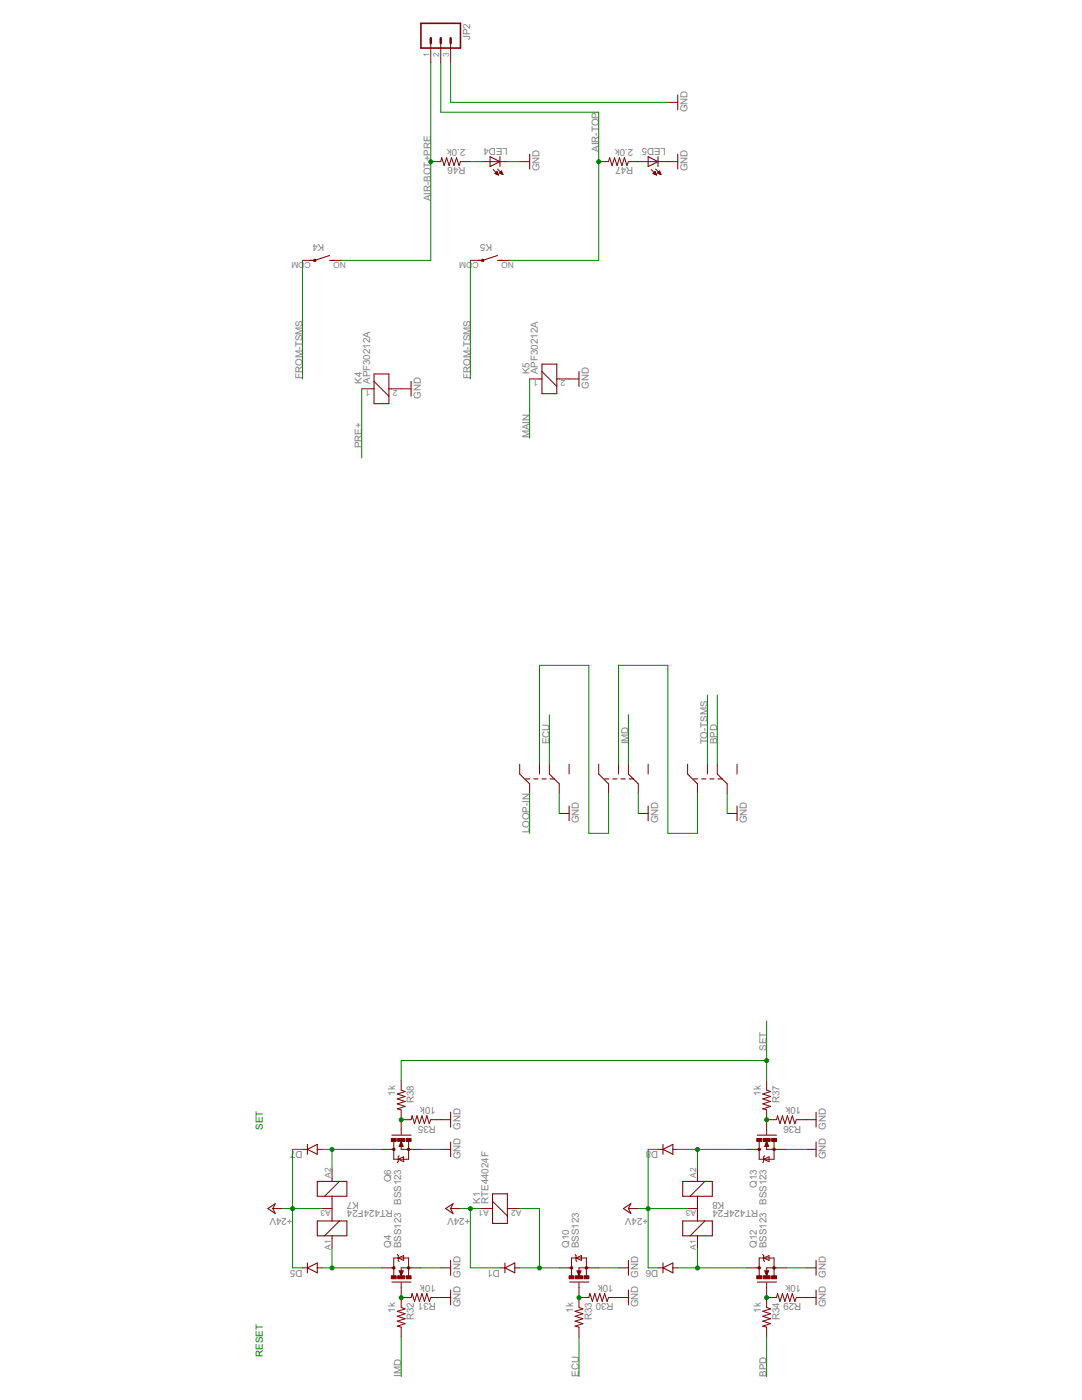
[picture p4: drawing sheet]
<svg xmlns="http://www.w3.org/2000/svg" width="216mm" height="279mm" viewBox="0 0 216 279" stroke-linecap="round" stroke-linejoin="round" font-family="sans-serif">
<g fill="none" stroke="#800000" stroke-width=".21">
<path d="M135.2 18.9v3M97.8 31.3l2 1-2 .9zM99.8 31.3v1.9M105.7 30.8v2.9M129.3 31.3l2 1-2 .9zM131.3 31.3v1.9M135.2 30.8v2.9M65.8 51l-3 1h-1M65.8 52h1M99.3 51l-3 1h-1M99.3 52h.9M74.6 74.6h3v6h-3z"/>
<path d="M82 76.1v3M108.1 72.7h3v5.9h-3zM115.5 74.1v3M103.7 154.5l2 1.9M104.9 155.4h.8M106.5 155.4h.9M108.1 155.4h.9M109.6 154.5l2 1.9M109.7 155.4h.9M119.5 154.5l1.9 1.9M120.6 155.4h.9M122.3 155.4h.8"/>
<path d="M123.9 155.4h.9M125.4 154.5l2 1.9M125.5 155.4h.9M137.2 154.5l2 1.9M138.4 155.4h.8M140 155.4h.9M141.6 155.4h.9M143.1 154.5l2 1.9M143.3 155.4h.8M113.6 160.9v2.9M129.3 160.9v2.9M147.1 160.9v2.9"/>
<path d="M61.3 228.4v2M61.3 229.4l2-1v2zM63.3 235.8h5.9v2.9h-5.9zM66.3 239.2v4M78.2 226.5h3.8M89.9 222v2.9M89.9 227.9v3M98.3 238.3h2.9v5.9h-2.9zM132.3 228.4v2M132.3 229.4l2-1v2zM136.2 235.8h5.9v2.9h-5.9zM139.2 239.2v4"/>
<path d="M151.1 226.5h3.8M162.8 222v2.9M162.8 227.9v3M53.4 241.2l1.5-1-.5 1 .5 1zM61.3 253l2-.9v1.9zM61.3 252.1v1.9M63.3 243.7h5.9v2.9h-5.9zM78.2 255.9h3.8M88.9 241.2l1.5-1-.5 1 .5 1zM89.9 251.5v3M89.9 257.5v2.9M100.8 253l1.9-.9v1.9z"/>
<path d="M100.8 252.1v1.9M113.7 255.9h3.8M124.4 241.2l1.5-1-.5 1 .5 1zM125.4 251.5v3M125.4 257.5v2.9M132.3 253l2-.9v1.9zM132.3 252.1v1.9M136.2 243.7h5.9v2.9h-5.9zM151.1 255.9h3.8M162.8 251.5v3M162.8 257.5v2.9"/>
</g>
<g fill="none" stroke="#800000" stroke-width=".2">
<path d="M86 8.6v4M87.9 8.6v4M89.9 8.6v4M86 32.3h1.9l.2-.8 .5 1.5 .5-1.5 .5 1.5 .5-1.5 .5 1.5 .5-1.5 .5 1.5 .3-.7h2M95.8 32.3h5.9M98.4 33.8l1.1 1.1M98.8 34.6l.7 .3M98.8 34.6l.4-.4 .3 .7M98.8 34.6h.1M98.9 34.5v.2M99 34.4v.3M99.1 34.3v.5"/>
<path d="M99.2 34.3v.5M99.3 33.7l1.1 1.1M99.3 34.5v.3M99.4 34.7v.2M99.7 34.5h.1M99.8 34.4v.2M99.9 34.3v.3M100 34.2v.5M100.1 34.1l.3 .7-.7-.3zM100.1 34.2v.5M100.2 34.4v.3M100.2 34.6v.2"/>
<path d="M100.4 34.8h.1M103.7 32.3h2M119.5 32.3h1.9l.2-.8 .5 1.5 .5-1.5 .5 1.5 .5-1.5 .5 1.5 .5-1.5 .5 1.5 .3-.7h9.8M129.9 33.8l1.1 1.1M130.4 34.6h.1M130.5 34.5v.2M130.5 34.4v.3M130.6 34.3v.5M130.7 34.2l-.4 .4 .7 .3M130.7 34.2l.3 .7M130.7 34.2v.6M130.8 34.4v.4"/>
<path d="M130.8 33.7l1.1 1.1M130.9 34.6v.3M131 34.8v.1M131.2 34.5h.1M131.3 34.4v.2M131.4 34.3v.3M131.5 34.2v.4M131.6 34.1v.6M131.6 34.1l-.4 .4 .7 .3M131.6 34.1l.3 .7M131.7 34.3v.4M131.7 34.5v.3"/>
<path d="M131.8 34.7v.1M133.3 20.4h1.9M60.3 52h2M66.3 52h1.9M93.9 52h1.9M99.8 52h1.9M72.2 77.6h2.4M74.6 76.1l3 3M77.6 77.6h4.4M105.7 75.6h2.4M108.1 74.1l3 3M111.1 75.6h4.4"/>
<path d="M103.7 152.5v2M105.7 156.4v2M107.7 152.5v2M109.6 152.5v2M111.6 156.4v2M113.6 152.5v2M119.5 152.5v2M121.4 156.4v2M123.4 152.5v2M125.4 152.5v2M127.4 156.4v2M129.3 152.5v2"/>
<path d="M137.2 152.5v2M139.2 156.4v2M141.2 152.5v2M143.1 152.5v2M145.1 156.4v2M147.1 152.5v2M111.6 162.3h2M127.4 162.3h1.9M145.1 162.3h2M80.1 215.6v2l.7 .2-1.5 .5 1.5 .5-1.5 .5 1.5 .5-1.5 .5 1.5 .5-1.5 .5 .8 .2v4.9M153 215.6v2l.8 .2-1.6 .5 1.6 .5-1.6 .5 1.6 .5-1.6 .5 1.6 .5-1.6 .5 .8 .2v4.9M60.3 229.4h1"/>
<path d="M63.3 229.4h1M66.3 233.3v2.5M66.3 238.7v.5M67.7 235.8l-2.9 2.9M76.1 229.4h2.5M79.5 231.4l1-.5v.9zM79.7 230.7l-.2 .2v.9l-.2 .2M80.1 228.7v.7h3.9M80.1 227.8l.4 1h-.8zM80.1 223.5h1.9l.2-.8 .5 1.6 .5-1.6 .5 1.6 .5-1.6 .5 1.6 .5-1.6 .5 1.6 .3-.8h3.9M81.5 227.8v3.6h-2.9v-3.6M87.9 229.4h2"/>
<path d="M98.3 239.7l2.9 3M131.3 229.4h1M134.3 229.4h.9M139.2 233.3v2.5M139.2 238.7v.5M140.7 235.8l-3 2.9M149 229.4h2.5M152.4 231.4l1.1-.5v.9zM152.6 230.7l-.2 .2v.9l-.2 .2M153 228.7v.7h3.9M153 227.8l.4 1h-.8zM153 223.5h1.9l.3-.8 .4 1.6 .5-1.6 .5 1.6 .5-1.6 .5 1.6 .5-1.6 .5 1.6 .3-.8h3.9"/>
<path d="M154.5 227.8v3.6h-3v-3.6M160.9 229.4h1.9M54.4 241.2h2M60.3 253h1M63.3 253h1M64.3 241.2h2M66.3 243.2v.5M66.3 246.6v2.5M67.7 243.7l-2.9 2.9M76.1 253h2.5M78.6 254.6v-3.5h2.9v3.5M79.3 250.4l.2 .2v.9l.2 .3"/>
<path d="M79.5 251.1l1-.5v.9zM79.7 253.6h.8l-.4 1zM80.1 256v4.9l.7 .3-1.5 .5 1.5 .5-1.5 .5 1.5 .5-1.5 .5 1.5 .5-1.5 .5 .8 .2v1.9M80.1 259h1.9l.2-.9 .5 1.6 .5-1.6 .5 1.6 .5-1.6 .5 1.6 .5-1.6 .5 1.6 .3-.7h3.9M84 253h-3.9v.7M87.9 253h2M89.9 241.2h2M95.8 241.2h2.5M99.8 253h1M101.2 241.2h2.5M102.7 253h1M111.6 253h2.4"/>
<path d="M114 254.6v-3.5h3v3.5M114.7 250.4l.2 .2v.9l.2 .3M114.9 251.1l1.1-.5v.9zM115.1 253.6h.8l-.4 1zM115.5 256v4.9l.8 .3-1.6 .5 1.6 .5-1.6 .5 1.6 .5-1.6 .5 1.6 .5-1.6 .5 .8 .2v1.9M115.5 259h2l.2-.9 .5 1.6 .5-1.6 .5 1.6 .5-1.6 .5 1.6 .4-1.6 .5 1.6 .3-.7h4M119.5 253h-4v.7M123.4 253h2M125.4 241.2h2M131.3 253h1M134.3 253h.9M137.2 241.2h2"/>
<path d="M139.2 243.2v.5M139.2 246.6v2.5M140.7 243.7l-3 2.9M149 253h2.5M151.5 254.6v-3.5h3v3.5M152.2 250.4l.2 .2v.9l.2 .3M152.4 251.1l1.1-.5v.9zM152.6 253.6h.8l-.4 1zM153 256v4.9l.8 .3-1.6 .5 1.6 .5-1.6 .5 1.6 .5-1.6 .5 1.6 .5-1.6 .5 .8 .2v1.9M153 259h1.9l.3-.9 .4 1.6 .5-1.6 .5 1.6 .5-1.6 .5 1.6 .5-1.6 .5 1.6 .3-.7h3.9M156.9 253h-3.9v.7M160.9 253h1.9"/>
</g>
<path d="M84 4.7h7.9v4.9h-7.9z" fill="none" stroke="#800000" stroke-width=".32"/>
<path d="M86 7.6v1M87.9 7.6v1M89.9 7.6v1" fill="none" stroke="#800000" stroke-width=".49"/>
<g fill="#800000" stroke="#800000" stroke-width=".2">
<path d="M62.6 51.8h.4v.4h-.4z" fill-rule="evenodd"/>
<path d="M96.1 51.8h.4v.4h-.4z" fill-rule="evenodd"/>
<path d="M81.3 252.9h.4v.3h-.4z" fill-rule="evenodd"/>
<path d="M78.4 252.9h.4v.3h-.4z" fill-rule="evenodd"/>
<path d="M81.3 229.2h.4v.4h-.4z" fill-rule="evenodd"/>
<path d="M78.4 229.2h.4v.4h-.4z" fill-rule="evenodd"/>
<path d="M116.8 252.9h.4v.3h-.4z" fill-rule="evenodd"/>
<path d="M113.9 252.9h.3v.3h-.3z" fill-rule="evenodd"/>
<path d="M154.3 252.9h.3v.3h-.3z" fill-rule="evenodd"/>
<path d="M151.3 252.9h.4v.3h-.4z" fill-rule="evenodd"/>
<path d="M154.3 229.2h.3v.4h-.3z" fill-rule="evenodd"/>
<path d="M151.3 229.2h.4v.4h-.4z" fill-rule="evenodd"/>
</g>
<g fill="#800000" stroke="#800000" stroke-width=".2">
<path d="M81 254.6h1v.6h-1z"/>
<path d="M78.1 254.6h1v.6h-1z"/>
<path d="M79.4 254.6h1.4v.6h-1.4z"/>
<path d="M81 227.2h1v.6h-1z"/>
<path d="M78.1 227.2h1v.6h-1z"/>
<path d="M79.4 227.2h1.4v.6h-1.4z"/>
<path d="M116.5 254.6h1v.6h-1z"/>
<path d="M113.6 254.6h.9v.6h-.9z"/>
<path d="M114.8 254.6h1.4v.6h-1.4z"/>
<path d="M154 254.6h.9v.6h-.9z"/>
<path d="M151 254.6h1v.6h-1z"/>
<path d="M152.3 254.6h1.4v.6h-1.4z"/>
<path d="M154 227.2h.9v.6h-.9z"/>
<path d="M151 227.2h1v.6h-1z"/>
<path d="M152.3 227.2h1.4v.6h-1.4z"/>
</g>
<path d="M80.1 228.5v.2h.1l-.1-.7-.2 .7M153 228.5v.2h.2l-.2-.7-.2 .7M79.9 253.7l.2 .7 .1-.7h-.1v.2M115.3 253.7l.2 .7 .2-.7h-.2v.2M152.8 253.7l.2 .7 .2-.7h-.2v.2" fill="none" stroke="#800000" stroke-width=".25"/>
<g fill="none" stroke="#008000" stroke-width=".2">
<path d="M86 12.6v39.4h-17.8M87.9 12.6v9.8h31.6v29.6h-17.8M89.9 12.6v7.8h43.4M93.9 32.3h1.9M101.7 32.3h2M60.3 52v23.6M93.9 52v23.6M72.2 77.6v13.8M105.7 75.6v11.8M141.2 138.7v13.8M143.1 138.7v13.8M105.7 158.4v7.9"/>
<path d="M107.7 152.5v-19.7h9.8v33.5h3.9v-7.9M109.6 142.6v9.9M111.6 158.4v3.9M123.4 152.5v-19.7h9.9v33.5h5.9v-7.9M125.4 142.6v9.9M127.4 158.4v3.9M145.1 158.4v3.9M153 203.8v11.8M153 211.6h-72.9v4M60.3 229.4h-1.9v23.6h1.9M64.3 229.4h11.8M66.3 229.4v3.9"/>
<path d="M84 229.4h3.9M131.3 229.4h-2v23.6h2M135.2 229.4h13.8M139.2 229.4v3.9M156.9 229.4h4M56.4 241.2h7.9M64.3 253h11.8M66.3 249.1v3.9M84 253h3.9M91.9 241.2h3.9M93.9 241.2v11.8h5.9M103.7 253h7.9"/>
<path d="M103.7 241.2h4v11.8M119.5 253h3.9M127.4 241.2h9.8M135.2 253h13.8M139.2 249.1v3.9M156.9 253h4M80.1 266.8v7.9M115.5 266.8v7.9M153 266.8v7.9"/>
</g>
<g fill="#008000" stroke="#008000" stroke-width=".2">
<circle cx="119.5" cy="32.3" r=".4"/>
<circle cx="86" cy="32.3" r=".4"/>
<circle cx="93.9" cy="241.2" r=".4"/>
<circle cx="58.4" cy="241.2" r=".4"/>
<circle cx="129.3" cy="241.2" r=".4"/>
<circle cx="107.7" cy="253" r=".4"/>
<circle cx="66.3" cy="253" r=".4"/>
<circle cx="66.3" cy="229.4" r=".4"/>
<circle cx="139.2" cy="253" r=".4"/>
<circle cx="139.2" cy="229.4" r=".4"/>
<circle cx="80.1" cy="259" r=".4"/>
<circle cx="153" cy="259" r=".4"/>
<circle cx="115.5" cy="259" r=".4"/>
<circle cx="80.1" cy="223.5" r=".4"/>
<circle cx="153" cy="223.5" r=".4"/>
<circle cx="153" cy="211.7" r=".4"/>
</g>
<g font-size="2.2" fill="#808080">
<text x="93.8" y="8" transform="rotate(-90 93.8 8)">JP2</text>
<text x="137.2" y="22.4" transform="rotate(-90 137.2 22.4)">GND</text>
<text x="92.9" y="29.7" transform="rotate(-180 92.9 29.7)">2.0k</text>
<text x="101.3" y="29.5" transform="rotate(-180 101.3 29.5)">LED4</text>
<text x="126.4" y="29.7" transform="rotate(-180 126.4 29.7)">2.0k</text>
<text x="132.9" y="29.5" transform="rotate(-180 132.9 29.5)">LED5</text>
<text x="92.9" y="33.4" transform="rotate(-180 92.9 33.4)">R46</text>
<text x="107.6" y="34.2" transform="rotate(-90 107.6 34.2)">GND</text>
<text x="119.5" y="30.3" transform="rotate(-90 119.5 30.3)">AIR-TOP</text>
<text x="126.4" y="33.4" transform="rotate(-180 126.4 33.4)">R47</text>
<text x="137.2" y="34.2" transform="rotate(-90 137.2 34.2)">GND</text>
<text x="86" y="40.1" transform="rotate(-90 86 40.1)">AIR-BOT+PRE</text>
<text x="64.7" y="48.6" transform="rotate(-180 64.7 48.6)">K4</text>
<text x="98.2" y="48.6" transform="rotate(-180 98.2 48.6)">K5</text>
<text x="60.3" y="75.6" transform="rotate(-90 60.3 75.6)">FROM-TSMS</text>
<text x="72.2" y="76.6" transform="rotate(-90 72.2 76.6)">K4</text>
<text x="73.8" y="76.6" transform="rotate(-90 73.8 76.6)">APF30212A</text>
<text x="93.9" y="75.6" transform="rotate(-90 93.9 75.6)">FROM-TSMS</text>
<text x="105.7" y="74.6" transform="rotate(-90 105.7 74.6)">K5</text>
<text x="107.4" y="74.6" transform="rotate(-90 107.4 74.6)">APF30212A</text>
<text x="117.5" y="77.6" transform="rotate(-90 117.5 77.6)">GND</text>
<text x="84" y="79.6" transform="rotate(-90 84 79.6)">GND</text>
<text x="72.2" y="89.4" transform="rotate(-90 72.2 89.4)">PRE+</text>
<text x="105.7" y="87.4" transform="rotate(-90 105.7 87.4)">MAIN</text>
<text x="109.6" y="148.6" transform="rotate(-90 109.6 148.6)">ECU</text>
<text x="125.4" y="148.6" transform="rotate(-90 125.4 148.6)">IMD</text>
<text x="141.2" y="148.6" transform="rotate(-90 141.2 148.6)">TO-TSMS</text>
<text x="143.1" y="148.6" transform="rotate(-90 143.1 148.6)">BPD</text>
<text x="105.7" y="166.3" transform="rotate(-90 105.7 166.3)">LOOP-IN</text>
<text x="115.5" y="164.3" transform="rotate(-90 115.5 164.3)">GND</text>
<text x="131.3" y="164.3" transform="rotate(-90 131.3 164.3)">GND</text>
<text x="149" y="164.3" transform="rotate(-90 149 164.3)">GND</text>
<text x="153" y="209.7" transform="rotate(-90 153 209.7)">SET</text>
<text x="78.9" y="218.6" transform="rotate(-90 78.9 218.6)">1k</text>
<text x="82.6" y="220.1" transform="rotate(-90 82.6 220.1)">R38</text>
<text x="87" y="220.9" transform="rotate(-180 87 220.9)">10k</text>
<text x="151.8" y="218.6" transform="rotate(-90 151.8 218.6)">1k</text>
<text x="155.5" y="220.1" transform="rotate(-90 155.5 220.1)">R37</text>
<text x="159.9" y="220.9" transform="rotate(-180 159.9 220.9)">10k</text>
<text x="87" y="224.6" transform="rotate(-180 87 224.6)">R35</text>
<text x="91.9" y="225.4" transform="rotate(-90 91.9 225.4)">GND</text>
<text x="159.9" y="224.6" transform="rotate(-180 159.9 224.6)">R36</text>
<text x="164.8" y="225.4" transform="rotate(-90 164.8 225.4)">GND</text>
<text x="60.3" y="229.8" transform="rotate(-180 60.3 229.8)">D7</text>
<text x="91.9" y="231.3" transform="rotate(-90 91.9 231.3)">GND</text>
<text x="131.3" y="229.8" transform="rotate(-180 131.3 229.8)">D8</text>
<text x="164.8" y="231.3" transform="rotate(-90 164.8 231.3)">GND</text>
<text x="71.6" y="239.8" transform="rotate(-180 71.6 239.8)">K7</text>
<text x="78.1" y="235.9" transform="rotate(-90 78.1 235.9)">Q6</text>
<text x="144.5" y="239.8" transform="rotate(-180 144.5 239.8)">K8</text>
<text x="151" y="237" transform="rotate(-90 151 237)">Q13</text>
<text x="58.4" y="243.2" transform="rotate(-180 58.4 243.2)">+24V</text>
<text x="78.4" y="241.5" transform="rotate(-180 78.4 241.5)">RT424F24</text>
<text x="80.1" y="240.4" transform="rotate(-90 80.1 240.4)">BSS123</text>
<text x="93.9" y="243.2" transform="rotate(-180 93.9 243.2)">+24V</text>
<text x="95.8" y="240.2" transform="rotate(-90 95.8 240.2)">K1</text>
<text x="97.5" y="240.2" transform="rotate(-90 97.5 240.2)">RTE44024F</text>
<text x="129.3" y="243.2" transform="rotate(-180 129.3 243.2)">+24V</text>
<text x="151.3" y="241.5" transform="rotate(-180 151.3 241.5)">RT424F24</text>
<text x="153" y="240.4" transform="rotate(-90 153 240.4)">BSS123</text>
<text x="78.1" y="249.1" transform="rotate(-90 78.1 249.1)">Q4</text>
<text x="80.1" y="249.1" transform="rotate(-90 80.1 249.1)">BSS123</text>
<text x="113.6" y="249.1" transform="rotate(-90 113.6 249.1)">Q10</text>
<text x="115.5" y="249.1" transform="rotate(-90 115.5 249.1)">BSS123</text>
<text x="151" y="249.1" transform="rotate(-90 151 249.1)">Q12</text>
<text x="153" y="249.1" transform="rotate(-90 153 249.1)">BSS123</text>
<text x="60.3" y="253.4" transform="rotate(-180 60.3 253.4)">D5</text>
<text x="87" y="256.4" transform="rotate(-180 87 256.4)">10k</text>
<text x="91.9" y="255" transform="rotate(-90 91.9 255)">GND</text>
<text x="99.8" y="253.4" transform="rotate(-180 99.8 253.4)">D1</text>
<text x="122.4" y="256.4" transform="rotate(-180 122.4 256.4)">10k</text>
<text x="127.4" y="255" transform="rotate(-90 127.4 255)">GND</text>
<text x="131.3" y="253.4" transform="rotate(-180 131.3 253.4)">D6</text>
<text x="159.9" y="256.4" transform="rotate(-180 159.9 256.4)">10k</text>
<text x="164.8" y="255" transform="rotate(-90 164.8 255)">GND</text>
<text x="78.9" y="262" transform="rotate(-90 78.9 262)">1k</text>
<text x="82.6" y="263.5" transform="rotate(-90 82.6 263.5)">R32</text>
<text x="87" y="260.1" transform="rotate(-180 87 260.1)">R31</text>
<text x="91.9" y="260.9" transform="rotate(-90 91.9 260.9)">GND</text>
<text x="114.3" y="262" transform="rotate(-90 114.3 262)">1k</text>
<text x="118.1" y="263.5" transform="rotate(-90 118.1 263.5)">R33</text>
<text x="122.4" y="260.1" transform="rotate(-180 122.4 260.1)">R30</text>
<text x="127.4" y="260.9" transform="rotate(-90 127.4 260.9)">GND</text>
<text x="151.8" y="262" transform="rotate(-90 151.8 262)">1k</text>
<text x="155.5" y="263.5" transform="rotate(-90 155.5 263.5)">R34</text>
<text x="159.9" y="260.1" transform="rotate(-180 159.9 260.1)">R29</text>
<text x="164.8" y="260.9" transform="rotate(-90 164.8 260.9)">GND</text>
<text x="80.1" y="274.7" transform="rotate(-90 80.1 274.7)">IMD</text>
<text x="115.5" y="274.7" transform="rotate(-90 115.5 274.7)">ECU</text>
<text x="153" y="274.7" transform="rotate(-90 153 274.7)">BPD</text>
</g>
<g font-size="2.2" fill="#008000">
<text x="52.5" y="225.4" transform="rotate(-90 52.5 225.4)">SET</text>
<text x="52.5" y="270.8" transform="rotate(-90 52.5 270.8)">RESET</text>
</g>
<g font-size="1.9" fill="#808080">
<text x="85.7" y="11.3" transform="rotate(-90 85.7 11.3)">1</text>
<text x="87.7" y="11.3" transform="rotate(-90 87.7 11.3)">2</text>
<text x="89.6" y="11.3" transform="rotate(-90 89.6 11.3)">3</text>
<text x="62" y="52.2" transform="rotate(-180 62 52.2)">COM</text>
<text x="69" y="52.2" transform="rotate(-180 69 52.2)">NO</text>
<text x="95.5" y="52.2" transform="rotate(-180 95.5 52.2)">COM</text>
<text x="102.5" y="52.2" transform="rotate(-180 102.5 52.2)">NO</text>
<text x="73.9" y="77.9" transform="rotate(-180 73.9 77.9)">1</text>
<text x="79.3" y="77.9" transform="rotate(-180 79.3 77.9)">2</text>
<text x="107.4" y="75.9" transform="rotate(-180 107.4 75.9)">1</text>
<text x="112.8" y="75.9" transform="rotate(-180 112.8 75.9)">2</text>
<text x="66" y="235" transform="rotate(-90 66 235)">A2</text>
<text x="138.9" y="235" transform="rotate(-90 138.9 235)">A2</text>
<text x="66" y="241.5" transform="rotate(-180 66 241.5)">A3</text>
<text x="97.5" y="241.5" transform="rotate(-180 97.5 241.5)">A1</text>
<text x="104.1" y="241.5" transform="rotate(-180 104.1 241.5)">A2</text>
<text x="138.9" y="241.5" transform="rotate(-180 138.9 241.5)">A3</text>
<text x="66" y="249.4" transform="rotate(-90 66 249.4)">A1</text>
<text x="138.9" y="249.4" transform="rotate(-90 138.9 249.4)">A1</text>
</g>
</svg>
